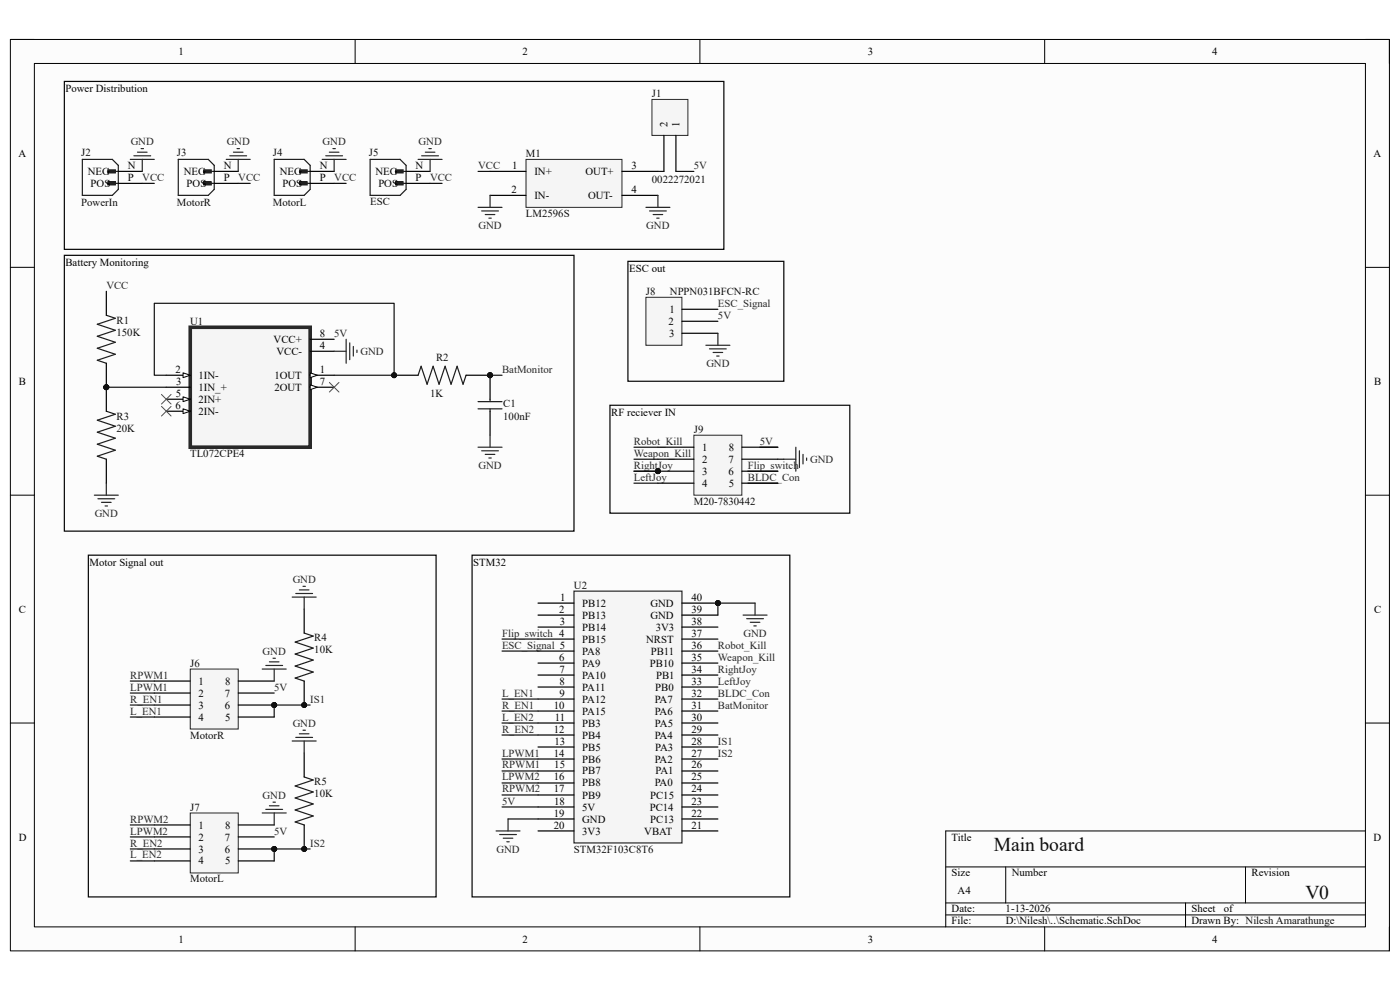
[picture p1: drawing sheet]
<svg xmlns="http://www.w3.org/2000/svg" width="297mm" height="210mm" viewBox="0 0 297 210" stroke-linecap="round" stroke-linejoin="round" font-family="sans-serif">
<path d="M2.2 8.4h292.6v193.3h-292.6z" fill-rule="evenodd" fill="#fcfcfc"/>
<path d="M2.2 8.4h292.6v193.3h-292.6z" fill="none" stroke="#000" stroke-width=".21"/>
<path d="M7.3 13.5h282.4v183.1h-282.4z" fill-rule="evenodd" fill="#fcfcfc"/>
<g fill="none" stroke="#000" stroke-width=".21">
<path d="M2.2 8.4h5.1M7.3 13.5h282.4v183.1h-282.4zM75.3 8.4v5.1M148.5 8.4v5.1M221.6 8.4v5.1M289.7 8.4h5.1v5.1M2.2 56.7h5.1M289.7 56.7h5.1M2.2 105h5.1M289.7 105.1h5.1M2.2 153.4h5.1M289.7 153.4h5.1"/>
<path d="M289.7 176.3h-89.1v20.3M75.3 196.6v5.1M148.5 196.6v5.1M200.6 183.9h89.1M200.6 191.5h89.1M200.6 194.1h89.1M213.4 183.9v7.6M221.6 196.6v5.1M251.5 191.5v5.1M264.2 183.9v7.6M294.8 196.6v5.1"/>
</g>
<path d="M22.9 38.6h1.6v.6h-1.6z" fill-rule="evenodd" fill="#1c1c1c"/>
<path d="M22.9 38.6h1.6v.6h-1.6z" fill="none" stroke="#1c1c1c" stroke-width=".25"/>
<path d="M22.9 36h1.6v.7h-1.6z" fill-rule="evenodd" fill="#1c1c1c"/>
<path d="M17.5 33.8h6.3l1.3 1.3v5.1l-1.3 1.2h-6.3zM22.9 36h1.6v.7h-1.6zM23.2 38.9h1.9M23.2 36.4h1.9" fill="none" stroke="#1c1c1c" stroke-width=".25"/>
<path d="M25.1 38.9h5.1M25.1 36.4h5.1" fill="none" stroke="#000" stroke-width=".25"/>
<path d="M27.6 33.8h5.1M28.4 33h3.6M29.2 32.3h2M29.9 31.5h.5M30.2 33.8v2.6" fill="none" stroke="#262626" stroke-width=".25"/>
<path d="M43.2 38.6h1.6v.6h-1.6z" fill-rule="evenodd" fill="#1c1c1c"/>
<path d="M43.2 38.6h1.6v.6h-1.6z" fill="none" stroke="#1c1c1c" stroke-width=".25"/>
<path d="M43.2 36h1.6v.7h-1.6z" fill-rule="evenodd" fill="#1c1c1c"/>
<path d="M37.8 33.8h6.4l1.3 1.3v5.1l-1.3 1.2h-6.4zM43.2 36h1.6v.7h-1.6zM43.5 38.9h2M43.5 36.4h2" fill="none" stroke="#1c1c1c" stroke-width=".25"/>
<path d="M45.5 38.9h5M45.5 36.4h5" fill="none" stroke="#000" stroke-width=".25"/>
<path d="M48 33.8h5.1M48.8 33h3.5M49.5 32.3h2.1M50.3 31.5h.5M50.5 33.8v2.6" fill="none" stroke="#262626" stroke-width=".25"/>
<path d="M63.6 38.6h1.6v.6h-1.6z" fill-rule="evenodd" fill="#1c1c1c"/>
<path d="M63.6 38.6h1.6v.6h-1.6z" fill="none" stroke="#1c1c1c" stroke-width=".25"/>
<path d="M63.6 36h1.6v.7h-1.6z" fill-rule="evenodd" fill="#1c1c1c"/>
<path d="M58.2 33.8h6.3l1.3 1.3v5.1l-1.3 1.2h-6.3zM63.6 36h1.6v.7h-1.6zM63.9 38.9h1.9M63.9 36.4h1.9" fill="none" stroke="#1c1c1c" stroke-width=".25"/>
<path d="M65.8 38.9h5.1M65.8 36.4h5.1" fill="none" stroke="#000" stroke-width=".25"/>
<path d="M68.3 33.8h5.1M69.1 33h3.6M69.9 32.3h2M70.6 31.5h.5M70.9 33.8v2.6" fill="none" stroke="#262626" stroke-width=".25"/>
<path d="M83.9 38.6h1.6v.6h-1.6z" fill-rule="evenodd" fill="#1c1c1c"/>
<path d="M83.9 38.6h1.6v.6h-1.6z" fill="none" stroke="#1c1c1c" stroke-width=".25"/>
<path d="M83.9 36h1.6v.7h-1.6z" fill-rule="evenodd" fill="#1c1c1c"/>
<path d="M78.5 33.8h6.4l1.3 1.3v5.1l-1.3 1.2h-6.4zM83.9 36h1.6v.7h-1.6zM84.2 38.9h2M84.2 36.4h2" fill="none" stroke="#1c1c1c" stroke-width=".25"/>
<path d="M86.2 38.9h5M86.2 36.4h5" fill="none" stroke="#000" stroke-width=".25"/>
<path d="M88.7 33.8h5.1M89.5 33.1h3.5M90.2 32.3h2.1M91 31.5h.5M91.2 33.8v2.6M20 105h5.1M20.8 105.8h3.5M21.5 106.6h2.1M22.3 107.3h.5M22.6 102.5v2.5" fill="none" stroke="#262626" stroke-width=".25"/>
<circle cx="22.6" cy="82.1" r=".51" fill="#0e0e0e"/>
<circle cx="22.6" cy="82.1" r=".51" fill="none" stroke="#0e0e0e" stroke-width=".21"/>
<path d="M22.6 66.9l1.9 .6-3.9 1.3 3.9 1.3-3.9 1.2 3.9 1.3-3.9 1.3 3.9 1.3-3.9 1.2 2 .7" fill="none" stroke="#1c1c1c" stroke-width=".25"/>
<path d="M22.6 77.1v5" fill="none" stroke="#000" stroke-width=".25"/>
<circle cx="22.6" cy="82.1" r=".51" fill="#0e0e0e"/>
<circle cx="22.6" cy="82.1" r=".51" fill="none" stroke="#0e0e0e" stroke-width=".21"/>
<path d="M22.6 61.8v5.1" fill="none" stroke="#000" stroke-width=".25"/>
<circle cx="22.6" cy="82.1" r=".51" fill="#0e0e0e"/>
<circle cx="22.6" cy="82.1" r=".51" fill="none" stroke="#0e0e0e" stroke-width=".21"/>
<path d="M22.6 87.2l1.9 .7-3.9 1.2 3.9 1.3-3.9 1.3 3.9 1.3-3.9 1.2 3.9 1.3-3.9 1.3 2 .6" fill="none" stroke="#1c1c1c" stroke-width=".25"/>
<path d="M22.6 82.1v5.1M22.6 97.4v5.1" fill="none" stroke="#000" stroke-width=".25"/>
<circle cx="22.6" cy="82.1" r=".51" fill="#0e0e0e"/>
<circle cx="22.6" cy="82.1" r=".51" fill="none" stroke="#0e0e0e" stroke-width=".21"/>
<path d="M111.6 33.8h20.3v10.2h-20.3z" fill-rule="evenodd" fill="#f5f5f5"/>
<path d="M111.6 33.8h20.3v10.2h-20.3z" fill="none" stroke="#262626" stroke-width=".21"/>
<path d="M104 36.4h7.6M131.9 36.4h7.7M104 41.4h7.6M131.9 41.4h7.7" fill="none" stroke="#000" stroke-width=".25"/>
<path d="M101.4 44h5.1M102.2 44.8h3.5M102.9 45.5h2.1M103.7 46.3h.5M104 41.4v2.6M137 44h5.1M137.8 44.8h3.6M138.6 45.5h2M139.3 46.3h.5M139.6 41.4v2.6" fill="none" stroke="#262626" stroke-width=".25"/>
<path d="M40.4 69.4h25.4v25.5h-25.4z" fill-rule="evenodd" fill="#f5f5f5"/>
<path d="M40.4 69.4h25.4v25.5h-25.4z" fill="none" stroke="#262626" stroke-width=".76"/>
<path d="M35.3 79.6h5.1" fill="none" stroke="#000" stroke-width=".25"/>
<path d="M38.8 79.1l1.6 .5-1.6 .5z" fill="#fbfbfb"/>
<path d="M38.8 79.1l1.6 .5-1.6 .5z" fill="none" stroke="#000" stroke-width=".21"/>
<path d="M35.3 82.1h5.1M35.3 84.7h5.1" fill="none" stroke="#000" stroke-width=".25"/>
<path d="M38.8 84.2l1.6 .5-1.6 .5z" fill="#fbfbfb"/>
<path d="M38.8 84.2l1.6 .5-1.6 .5z" fill="none" stroke="#000" stroke-width=".21"/>
<path d="M35.3 87.2h5.1" fill="none" stroke="#000" stroke-width=".25"/>
<path d="M38.8 86.7l1.6 .5-1.6 .5z" fill="#fbfbfb"/>
<path d="M38.8 86.7l1.6 .5-1.6 .5z" fill="none" stroke="#000" stroke-width=".21"/>
<path d="M65.8 72h5.1M65.8 74.5h5.1M65.8 79.6h5.1" fill="none" stroke="#000" stroke-width=".25"/>
<path d="M65.8 79.1l1.5 .5-1.5 .5z" fill="#fbfbfb"/>
<path d="M65.8 79.1l1.5 .5-1.5 .5z" fill="none" stroke="#000" stroke-width=".21"/>
<path d="M65.8 82.1h5.1" fill="none" stroke="#000" stroke-width=".25"/>
<path d="M65.8 81.6l1.5 .5-1.5 .6z" fill="#fbfbfb"/>
<path d="M65.8 81.6l1.5 .5-1.5 .6z" fill="none" stroke="#000" stroke-width=".21"/>
<path d="M70.9 74.5h2.5M73.4 72v5.1M74.2 72.7v3.6M75 73.5v2M75.7 74.3v.5" fill="none" stroke="#262626" stroke-width=".25"/>
<circle cx="104" cy="79.6" r=".51" fill="#0e0e0e"/>
<circle cx="104" cy="79.6" r=".51" fill="none" stroke="#0e0e0e" stroke-width=".21"/>
<circle cx="83.6" cy="79.6" r=".51" fill="#0e0e0e"/>
<circle cx="83.6" cy="79.6" r=".51" fill="none" stroke="#0e0e0e" stroke-width=".21"/>
<path d="M88.7 79.6l.6-1.9 1.3 3.8 1.3-3.8 1.2 3.8 1.3-3.8 1.3 3.8 1.3-3.8 1.2 3.8 .7-1.9" fill="none" stroke="#1c1c1c" stroke-width=".25"/>
<path d="M98.9 79.6h5.1" fill="none" stroke="#000" stroke-width=".25"/>
<circle cx="104" cy="79.6" r=".51" fill="#0e0e0e"/>
<circle cx="104" cy="79.6" r=".51" fill="none" stroke="#0e0e0e" stroke-width=".21"/>
<path d="M83.6 79.6h5.1" fill="none" stroke="#000" stroke-width=".25"/>
<circle cx="83.6" cy="79.6" r=".51" fill="#0e0e0e"/>
<circle cx="83.6" cy="79.6" r=".51" fill="none" stroke="#0e0e0e" stroke-width=".21"/>
<path d="M157.6 130.5h5.1M158.4 131.2h3.6M159.2 132h2M159.9 132.8h.5M160.2 127.9v2.6M105.2 176.3h5.1M106 177h3.6M106.8 177.8h2M107.5 178.6h.5M107.8 173.7v2.6" fill="none" stroke="#262626" stroke-width=".25"/>
<circle cx="58.2" cy="149.6" r=".51" fill="#0e0e0e"/>
<circle cx="58.2" cy="149.6" r=".51" fill="none" stroke="#0e0e0e" stroke-width=".21"/>
<path d="M40.4 141.9h10.1v12.8h-10.1z" fill-rule="evenodd" fill="#f5f5f5"/>
<path d="M40.4 141.9h10.1v12.8h-10.1z" fill="none" stroke="#262626" stroke-width=".21"/>
<path d="M32.7 152.1h7.7M32.7 144.5h7.7M32.7 147h7.7M32.7 149.6h7.7M50.5 152.1h7.7M50.5 149.6h7.7" fill="none" stroke="#000" stroke-width=".25"/>
<circle cx="58.2" cy="149.6" r=".51" fill="#0e0e0e"/>
<circle cx="58.2" cy="149.6" r=".51" fill="none" stroke="#0e0e0e" stroke-width=".21"/>
<path d="M50.5 147h7.7M50.5 144.5h7.7" fill="none" stroke="#000" stroke-width=".25"/>
<path d="M57.9 139.6h.5M55.6 141.9h5.1M56.4 141.2h3.6M57.2 140.4h2M58.2 141.9v2.6" fill="none" stroke="#262626" stroke-width=".25"/>
<circle cx="58.2" cy="180.1" r=".51" fill="#0e0e0e"/>
<circle cx="58.2" cy="180.1" r=".51" fill="none" stroke="#0e0e0e" stroke-width=".21"/>
<path d="M40.4 172.5h10.1v12.7h-10.1z" fill-rule="evenodd" fill="#f5f5f5"/>
<path d="M40.4 172.5h10.1v12.7h-10.1z" fill="none" stroke="#262626" stroke-width=".21"/>
<path d="M32.7 175h7.7M32.7 177.5h7.7M32.7 182.6h7.7M32.7 180.1h7.7M50.5 182.6h7.7M50.5 180.1h7.7" fill="none" stroke="#000" stroke-width=".25"/>
<circle cx="58.2" cy="180.1" r=".51" fill="#0e0e0e"/>
<circle cx="58.2" cy="180.1" r=".51" fill="none" stroke="#0e0e0e" stroke-width=".21"/>
<path d="M50.5 177.5h7.7M50.5 175h7.7" fill="none" stroke="#000" stroke-width=".25"/>
<path d="M55.6 172.5h5.1M56.4 171.7h3.6M57.2 170.9h2M57.9 170.2h.5M58.2 172.5v2.5" fill="none" stroke="#262626" stroke-width=".25"/>
<circle cx="64.5" cy="180.1" r=".51" fill="#0e0e0e"/>
<circle cx="64.5" cy="180.1" r=".51" fill="none" stroke="#0e0e0e" stroke-width=".21"/>
<path d="M64.5 164.8l1.9 .7-3.8 1.2 3.8 1.3-3.8 1.3 3.8 1.3-3.8 1.2 3.8 1.3-3.8 1.3 1.9 .6" fill="none" stroke="#1c1c1c" stroke-width=".25"/>
<path d="M64.5 159.7v5.1M64.5 175v5.1" fill="none" stroke="#000" stroke-width=".25"/>
<circle cx="64.5" cy="180.1" r=".51" fill="#0e0e0e"/>
<circle cx="64.5" cy="180.1" r=".51" fill="none" stroke="#0e0e0e" stroke-width=".21"/>
<circle cx="64.5" cy="149.6" r=".51" fill="#0e0e0e"/>
<circle cx="64.5" cy="149.6" r=".51" fill="none" stroke="#0e0e0e" stroke-width=".21"/>
<path d="M64.5 134.3l1.9 .6-3.8 1.3 3.8 1.3-3.8 1.3 3.8 1.2-3.8 1.3 3.8 1.3-3.8 1.2 1.9 .7" fill="none" stroke="#1c1c1c" stroke-width=".25"/>
<path d="M64.5 129.2v5.1M64.5 144.5v5.1" fill="none" stroke="#000" stroke-width=".25"/>
<circle cx="64.5" cy="149.6" r=".51" fill="#0e0e0e"/>
<circle cx="64.5" cy="149.6" r=".51" fill="none" stroke="#0e0e0e" stroke-width=".21"/>
<path d="M62 126.7h5.1M62.7 125.9h3.6M63.5 125.1h2M64.3 124.4h.5M64.5 126.7v2.5M62 157.2h5.1M62.7 156.4h3.6M63.5 155.7h2M64.3 154.9h.5M64.5 157.2v2.5" fill="none" stroke="#262626" stroke-width=".25"/>
<circle cx="104" cy="79.6" r=".51" fill="#0e0e0e"/>
<circle cx="104" cy="79.6" r=".51" fill="none" stroke="#0e0e0e" stroke-width=".21"/>
<path d="M101.4 86.7h5.1M101.4 85.2h5.1M104 84.7v.5M104 86.7v.5" fill="none" stroke="#1c1c1c" stroke-width=".25"/>
<path d="M104 79.6v5.1M104 87.2v5.1" fill="none" stroke="#000" stroke-width=".25"/>
<circle cx="104" cy="79.6" r=".51" fill="#0e0e0e"/>
<circle cx="104" cy="79.6" r=".51" fill="none" stroke="#0e0e0e" stroke-width=".21"/>
<path d="M101.4 94.9h5.1M102.2 95.6h3.5M102.9 96.4h2.1M103.7 97.2h.5M104 92.3v2.6" fill="none" stroke="#262626" stroke-width=".25"/>
<path d="M13.7 17.3h139.9v35.6h-139.9zM13.7 54.2h108.1v58.5h-108.1zM18.7 117.8h73.8v72.5h-73.8zM100.2 117.8h67.4v72.5h-67.4z" fill="none" stroke="#000" stroke-width=".25"/>
<circle cx="152.3" cy="127.9" r=".51" fill="#0e0e0e"/>
<circle cx="152.3" cy="127.9" r=".51" fill="none" stroke="#0e0e0e" stroke-width=".21"/>
<path d="M121.8 125.4h22.9v53.4h-22.9z" fill-rule="evenodd" fill="#f5f5f5"/>
<path d="M121.8 125.4h22.9v53.4h-22.9z" fill="none" stroke="#262626" stroke-width=".25"/>
<g fill="none" stroke="#000" stroke-width=".25">
<path d="M114.1 127.9h7.7M114.1 130.5h7.7M114.1 133h7.7M114.1 135.6h7.7M114.1 138.1h7.7M144.7 127.9h7.6M144.7 130.5h7.6M144.7 133h7.6M144.7 135.6h7.6M144.7 138.1h7.6M114.1 140.7h7.7M114.1 143.2h7.7"/>
<path d="M114.1 145.7h7.7M114.1 148.3h7.7M114.1 150.8h7.7M114.1 153.4h7.7M114.1 155.9h7.7M114.1 158.5h7.7M144.7 140.7h7.6M144.7 143.2h7.6M144.7 145.7h7.6M144.7 148.3h7.6M144.7 150.8h7.6M144.7 153.4h7.6"/>
<path d="M144.7 155.9h7.6M144.7 158.5h7.6M114.1 161h7.7M114.1 163.6h7.7M114.1 166.1h7.7M114.1 168.6h7.7M114.1 171.2h7.7M114.1 173.7h7.7M114.1 176.3h7.7M144.7 161h7.6M144.7 163.6h7.6M144.7 166.1h7.6"/>
<path d="M144.7 168.6h7.6M144.7 171.2h7.6M144.7 173.7h7.6M144.7 176.3h7.6"/>
</g>
<circle cx="152.3" cy="127.9" r=".51" fill="#0e0e0e"/>
<circle cx="152.3" cy="127.9" r=".51" fill="none" stroke="#0e0e0e" stroke-width=".21"/>
<path d="M138.3 21.1h7.6v7.6h-7.6z" fill-rule="evenodd" fill="#f5f5f5"/>
<path d="M138.3 21.1h7.6v7.6h-7.6z" fill="none" stroke="#262626" stroke-width=".21"/>
<path d="M140.9 28.7v7.7M143.4 28.7v7.7" fill="none" stroke="#000" stroke-width=".25"/>
<path d="M34.3 83.7l2 2M34.3 86.2l2 2.1M36.3 83.7l-2 2M36.3 86.2l-2 2.1M69.9 81.1l2 2.1M71.9 81.1l-2 2.1" fill="none" stroke="#4c4c4c" stroke-width=".21"/>
<path d="M137 63.1h7.7v10.1h-7.7z" fill-rule="evenodd" fill="#f5f5f5"/>
<path d="M137 63.1h7.7v10.1h-7.7z" fill="none" stroke="#262626" stroke-width=".21"/>
<path d="M133.2 55.4h33.1v25.5h-33.1zM144.7 65.6h7.6M144.7 68.2h7.6M144.7 70.7h7.6M129.4 86h50.9v22.9h-50.9z" fill="none" stroke="#000" stroke-width=".25"/>
<path d="M149.8 73.2h5M150.5 74h3.6M151.3 74.8h2M152 75.5h.6M152.3 70.7v2.5" fill="none" stroke="#262626" stroke-width=".25"/>
<circle cx="139.6" cy="100" r=".51" fill="#0e0e0e"/>
<circle cx="139.6" cy="100" r=".51" fill="none" stroke="#0e0e0e" stroke-width=".21"/>
<path d="M147.2 92.3h10.2v12.7h-10.2z" fill-rule="evenodd" fill="#f5f5f5"/>
<path d="M147.2 92.3h10.2v12.7h-10.2z" fill="none" stroke="#262626" stroke-width=".21"/>
<path d="M139.6 94.9h7.6M139.6 97.4h7.6M139.6 100h7.6M139.6 102.5h7.6" fill="none" stroke="#000" stroke-width=".25"/>
<circle cx="139.6" cy="100" r=".51" fill="#0e0e0e"/>
<circle cx="139.6" cy="100" r=".51" fill="none" stroke="#0e0e0e" stroke-width=".21"/>
<path d="M157.4 100h7.6M157.4 97.4h7.6M157.4 94.9h7.6M157.4 102.5h7.6" fill="none" stroke="#000" stroke-width=".25"/>
<path d="M166.3 97.4h2.5M168.8 94.9v5.1M169.6 95.6v3.6M170.4 96.4v2M171.1 97.2v.5" fill="none" stroke="#262626" stroke-width=".25"/>
<path d="M30.2 38.9h2.5M50.5 38.9h2.6M70.9 38.9h2.5M91.2 38.9h2.6M101.4 36.4h2.6M35.3 79.6h-2.6v-15.3h50.9v15.3h-12.7" fill="none" stroke="#0e0e0e" stroke-width=".25"/>
<circle cx="83.6" cy="79.6" r=".51" fill="#0e0e0e"/>
<circle cx="83.6" cy="79.6" r=".51" fill="none" stroke="#0e0e0e" stroke-width=".21"/>
<path d="M22.6 82.1h12.7" fill="none" stroke="#0e0e0e" stroke-width=".25"/>
<circle cx="22.6" cy="82.1" r=".51" fill="#0e0e0e"/>
<circle cx="22.6" cy="82.1" r=".51" fill="none" stroke="#0e0e0e" stroke-width=".21"/>
<path d="M152.3 127.9v2.6M106.5 171.2h7.6M107.8 173.7h6.3" fill="none" stroke="#0e0e0e" stroke-width=".25"/>
<circle cx="152.3" cy="127.9" r=".51" fill="#0e0e0e"/>
<circle cx="152.3" cy="127.9" r=".51" fill="none" stroke="#0e0e0e" stroke-width=".21"/>
<path d="M152.3 127.9h7.9" fill="none" stroke="#0e0e0e" stroke-width=".25"/>
<circle cx="152.3" cy="127.9" r=".51" fill="#0e0e0e"/>
<circle cx="152.3" cy="127.9" r=".51" fill="none" stroke="#0e0e0e" stroke-width=".21"/>
<g fill="none" stroke="#0e0e0e" stroke-width=".25">
<path d="M27.6 144.5h5.1M27.6 147h5.1M27.6 149.6h5.1M27.6 152.1h5.1M58.2 149.6v2.5M106.5 155.9h7.6M106.5 153.4h7.6M106.5 150.8h7.6M106.5 148.3h7.6M27.6 175h5.1M27.6 177.5h5.1M106.5 168.6h7.6"/>
<path d="M106.5 166.1h7.6M106.5 163.6h7.6M106.5 161h7.6M27.6 180.1h5.1M27.6 182.6h5.1"/>
</g>
<circle cx="58.2" cy="149.6" r=".51" fill="#0e0e0e"/>
<circle cx="58.2" cy="149.6" r=".51" fill="none" stroke="#0e0e0e" stroke-width=".21"/>
<path d="M58.2 149.6h7.6" fill="none" stroke="#0e0e0e" stroke-width=".25"/>
<circle cx="58.2" cy="149.6" r=".51" fill="#0e0e0e"/>
<circle cx="58.2" cy="149.6" r=".51" fill="none" stroke="#0e0e0e" stroke-width=".21"/>
<circle cx="64.5" cy="149.6" r=".51" fill="#0e0e0e"/>
<circle cx="64.5" cy="149.6" r=".51" fill="none" stroke="#0e0e0e" stroke-width=".21"/>
<path d="M58.2 180.1v2.5" fill="none" stroke="#0e0e0e" stroke-width=".25"/>
<circle cx="58.2" cy="180.1" r=".51" fill="#0e0e0e"/>
<circle cx="58.2" cy="180.1" r=".51" fill="none" stroke="#0e0e0e" stroke-width=".21"/>
<path d="M58.2 180.1h7.6" fill="none" stroke="#0e0e0e" stroke-width=".25"/>
<circle cx="58.2" cy="180.1" r=".51" fill="#0e0e0e"/>
<circle cx="58.2" cy="180.1" r=".51" fill="none" stroke="#0e0e0e" stroke-width=".21"/>
<circle cx="64.5" cy="180.1" r=".51" fill="#0e0e0e"/>
<circle cx="64.5" cy="180.1" r=".51" fill="none" stroke="#0e0e0e" stroke-width=".21"/>
<path d="M104 79.6h2.5" fill="none" stroke="#0e0e0e" stroke-width=".25"/>
<circle cx="104" cy="79.6" r=".51" fill="#0e0e0e"/>
<circle cx="104" cy="79.6" r=".51" fill="none" stroke="#0e0e0e" stroke-width=".21"/>
<path d="M139.6 36.4h1.3M143.4 36.4h3.8M134.5 100h5.1M106.5 138.1h7.6" fill="none" stroke="#0e0e0e" stroke-width=".25"/>
<circle cx="139.6" cy="100" r=".51" fill="#0e0e0e"/>
<circle cx="139.6" cy="100" r=".51" fill="none" stroke="#0e0e0e" stroke-width=".21"/>
<path d="M134.5 100h5.1M158.7 100h6.3M161.2 94.9h3.8M165 97.4h1.3M134.5 102.5h5.1M158.7 102.5h6.3M106.5 135.6h7.6" fill="none" stroke="#0e0e0e" stroke-width=".25"/>
<circle cx="139.6" cy="100" r=".51" fill="#0e0e0e"/>
<circle cx="139.6" cy="100" r=".51" fill="none" stroke="#0e0e0e" stroke-width=".21"/>
<path d="M134.5 97.4h5.1M134.5 94.9h5.1" fill="none" stroke="#0e0e0e" stroke-width=".25"/>
<g font-size="4.1" fill="#0e0e0e">
<text x="210.8" y="180.5">Main board</text>
<text x="276.9" y="190.6">V0</text>
</g>
<g font-size="2.3">
<text x="37.9" y="11.7">1</text>
<text x="110.9" y="11.7">2</text>
<text x="184.1" y="11.7">3</text>
<text x="257.1" y="11.7">4</text>
<text x="13.9" y="19.6">Power Distribution</text>
<text x="141.6" y="26.9" transform="rotate(-90 141.6 26.9)">2</text>
<text x="144.2" y="26.9" transform="rotate(-90 144.2 26.9)">1</text>
<text x="3.9" y="33.3">A</text>
<text x="27.1" y="35.9">N</text>
<text x="47.5" y="35.9">N</text>
<text x="67.8" y="35.9">N</text>
<text x="88.2" y="35.9">N</text>
<text x="108.7" y="35.9">1</text>
<text x="134" y="35.9">3</text>
<text x="291.4" y="33.3">A</text>
<text x="18.6" y="37.1">NEG</text>
<text x="19.2" y="39.7">POS</text>
<text x="27.1" y="38.4">P</text>
<text x="39" y="37.1">NEG</text>
<text x="39.6" y="39.7">POS</text>
<text x="47.5" y="38.4">P</text>
<text x="59.4" y="37.1">NEG</text>
<text x="59.9" y="39.7">POS</text>
<text x="67.8" y="38.4">P</text>
<text x="79.7" y="37.1">NEG</text>
<text x="80.3" y="39.7">POS</text>
<text x="88.2" y="38.4">P</text>
<text x="108.5" y="40.9">2</text>
<text x="113.4" y="37.1">IN+</text>
<text x="124.2" y="37.1">OUT+</text>
<text x="134" y="40.9">4</text>
<text x="113.4" y="42.2">IN-</text>
<text x="124.8" y="42.2">OUT-</text>
<text x="13.9" y="56.4">Battery Monitoring</text>
<text x="133.5" y="57.7">ESC out</text>
<text x="67.8" y="71.5">8</text>
<text x="141.8" y="68.9">2</text>
<text x="141.9" y="71.5">3</text>
<text x="142" y="66.4">1</text>
<text x="58" y="72.7">VCC+</text>
<text x="58.6" y="75.3">VCC-</text>
<text x="67.8" y="74">4</text>
<text x="4" y="81.6">B</text>
<text x="37.3" y="79.1">2</text>
<text x="37.4" y="81.6">3</text>
<text x="42.1" y="80.3">1IN-</text>
<text x="42.1" y="82.9">1IN_+</text>
<text x="58.2" y="80.3">1OUT</text>
<text x="58.2" y="82.9">2OUT</text>
<text x="67.8" y="79.1">1</text>
<text x="67.8" y="81.6">7</text>
<text x="291.5" y="81.6">B</text>
<text x="37.3" y="86.7">6</text>
<text x="37.3" y="84.2">5</text>
<text x="42.1" y="85.4">2IN+</text>
<text x="42.1" y="88">2IN-</text>
<text x="129.7" y="88.3">RF reciever IN</text>
<text x="149" y="95.6">1</text>
<text x="154.6" y="95.6">8</text>
<text x="149" y="98.2">2</text>
<text x="149" y="100.7">3</text>
<text x="154.6" y="100.7">6</text>
<text x="154.6" y="98.2">7</text>
<text x="149" y="103.3">4</text>
<text x="154.6" y="103.3">5</text>
<text x="19" y="120.1">Motor Signal out</text>
<text x="100.4" y="120.1">STM32</text>
<text x="4" y="130">C</text>
<text x="118.7" y="130">2</text>
<text x="118.9" y="127.4">1</text>
<text x="123.5" y="128.7">PB12</text>
<text x="123.5" y="131.2">PB13</text>
<text x="138" y="131.2">GND</text>
<text x="138" y="128.7">GND</text>
<text x="146.7" y="130">39</text>
<text x="146.7" y="127.4">40</text>
<text x="291.5" y="130">C</text>
<text x="118.8" y="132.5">3</text>
<text x="123.5" y="133.8">PB14</text>
<text x="123.5" y="136.3">PB15</text>
<text x="137.1" y="136.3">NRST</text>
<text x="139.1" y="133.8">3V3</text>
<text x="146.7" y="137.6">36</text>
<text x="146.7" y="135">37</text>
<text x="146.7" y="132.5">38</text>
<text x="118.7" y="140.1">6</text>
<text x="118.7" y="142.7">7</text>
<text x="123.5" y="138.9">PA8</text>
<text x="123.5" y="141.4">PA9</text>
<text x="123.5" y="144">PA10</text>
<text x="137.9" y="141.4">PB10</text>
<text x="138" y="138.9">PB11</text>
<text x="139.2" y="144">PB1</text>
<text x="146.7" y="142.7">34</text>
<text x="146.7" y="140.1">35</text>
<text x="42.1" y="145.2">1</text>
<text x="42.1" y="147.8">2</text>
<text x="47.7" y="147.8">7</text>
<text x="47.8" y="145.2">8</text>
<text x="118.7" y="145.2">8</text>
<text x="118.7" y="147.8">9</text>
<text x="123.5" y="146.5">PA11</text>
<text x="123.5" y="149.1">PA12</text>
<text x="138.9" y="149.1">PA7</text>
<text x="139" y="146.5">PB0</text>
<text x="146.7" y="147.8">32</text>
<text x="146.7" y="145.2">33</text>
<text x="42.1" y="152.9">4</text>
<text x="42.1" y="150.3">3</text>
<text x="47.7" y="150.3">6</text>
<text x="47.8" y="152.9">5</text>
<text x="117.5" y="150.3">10</text>
<text x="117.5" y="155.4">12</text>
<text x="117.7" y="152.9">11</text>
<text x="123.5" y="151.6">PA15</text>
<text x="123.5" y="154.1">PB3</text>
<text x="138.9" y="151.6">PA6</text>
<text x="138.9" y="154.1">PA5</text>
<text x="146.7" y="155.4">29</text>
<text x="146.7" y="152.9">30</text>
<text x="146.7" y="150.3">31</text>
<text x="117.5" y="160.5">14</text>
<text x="117.6" y="157.9">13</text>
<text x="123.5" y="156.7">PB4</text>
<text x="123.5" y="159.2">PB5</text>
<text x="123.5" y="161.8">PB6</text>
<text x="138.9" y="161.8">PA2</text>
<text x="138.9" y="156.7">PA4</text>
<text x="139" y="159.2">PA3</text>
<text x="146.7" y="160.5">27</text>
<text x="146.7" y="157.9">28</text>
<text x="117.5" y="165.6">16</text>
<text x="117.6" y="163">15</text>
<text x="123.5" y="164.3">PB7</text>
<text x="123.5" y="166.8">PB8</text>
<text x="138.9" y="166.8">PA0</text>
<text x="139.1" y="164.3">PA1</text>
<text x="146.7" y="165.6">25</text>
<text x="146.7" y="163">26</text>
<text x="117.5" y="168.1">17</text>
<text x="117.5" y="173.2">19</text>
<text x="117.6" y="170.7">18</text>
<text x="123.5" y="169.4">PB9</text>
<text x="123.5" y="172">5V</text>
<text x="137.8" y="172">PC14</text>
<text x="137.9" y="169.4">PC15</text>
<text x="146.7" y="173.2">22</text>
<text x="146.7" y="170.7">23</text>
<text x="146.7" y="168.1">24</text>
<text x="4" y="178.3">D</text>
<text x="42.1" y="175.8">1</text>
<text x="42.1" y="178.3">2</text>
<text x="47.7" y="178.3">7</text>
<text x="47.8" y="175.8">8</text>
<text x="117.5" y="175.8">20</text>
<text x="123.5" y="174.5">GND</text>
<text x="123.5" y="177">3V3</text>
<text x="136.7" y="177">VBAT</text>
<text x="138" y="174.5">PC13</text>
<text x="146.7" y="175.8">21</text>
<text x="201.9" y="178.3">Title</text>
<text x="291.4" y="178.3">D</text>
<text x="42.1" y="183.4">4</text>
<text x="42.1" y="180.8">3</text>
<text x="47.7" y="180.8">6</text>
<text x="47.8" y="183.4">5</text>
<text x="201.9" y="185.9">Size</text>
<text x="214.6" y="185.9">Number</text>
<text x="265.5" y="185.9">Revision</text>
<text x="203.2" y="189.7">A4</text>
<text x="201.9" y="193.5">Date:</text>
<text x="201.9" y="196.1">File:</text>
<text x="213.3" y="193.5">1-13-2026</text>
<text x="213.4" y="196.1">D:\Nilesh\..\Schematic.SchDoc</text>
<text x="252.8" y="193.5">Sheet</text>
<text x="252.8" y="196.1">Drawn By: Nilesh Amarathunge</text>
<text x="259.6" y="193.5">of</text>
<text x="37.9" y="199.9">1</text>
<text x="110.9" y="199.9">2</text>
<text x="184.1" y="199.9">3</text>
<text x="257.1" y="199.9">4</text>
</g>
<g font-size="2.3" fill="#0e0e0e">
<text x="138.3" y="20.6">J1</text>
<text x="17.2" y="33">J2</text>
<text x="37.5" y="33">J3</text>
<text x="57.9" y="33">J4</text>
<text x="78.3" y="33">J5</text>
<text x="111.6" y="33.3">M1</text>
<text x="138.3" y="38.9">0022272021</text>
<text x="17.2" y="43.7">PowerIn</text>
<text x="37.5" y="43.7">MotorR</text>
<text x="57.9" y="43.7">MotorL</text>
<text x="78.5" y="43.5">ESC</text>
<text x="111.6" y="46">LM2596S</text>
<text x="137" y="62.6">J8</text>
<text x="142.1" y="62.6">NPPN031BFCN-RC</text>
<text x="24.7" y="68.7">R1</text>
<text x="24.7" y="71.2">150K</text>
<text x="40.3" y="68.9">U1</text>
<text x="92.5" y="76.5">R2</text>
<text x="24.7" y="89">R3</text>
<text x="91.2" y="84.2">1K</text>
<text x="106.8" y="86.4">C1</text>
<text x="106.8" y="89">100nF</text>
<text x="24.7" y="91.6">20K</text>
<text x="147.2" y="91.8">J9</text>
<text x="40.3" y="96.9">TL072CPE4</text>
<text x="147.2" y="107.1">M20-7830442</text>
<text x="121.8" y="124.9">U2</text>
<text x="66.7" y="136.1">R4</text>
<text x="40.3" y="141.4">J6</text>
<text x="66.7" y="138.6">10K</text>
<text x="40.3" y="156.7">MotorR</text>
<text x="66.7" y="166.6">R5</text>
<text x="40.3" y="172">J7</text>
<text x="66.7" y="169.1">10K</text>
<text x="121.8" y="180.8">STM32F103C8T6</text>
<text x="40.3" y="187.2">MotorL</text>
</g>
<g font-size="2.3" fill="#262626">
<text x="27.7" y="30.7">GND</text>
<text x="48.1" y="30.7">GND</text>
<text x="68.5" y="30.7">GND</text>
<text x="88.8" y="30.7">GND</text>
<text x="101.4" y="35.9">VCC</text>
<text x="147.2" y="35.9">5V</text>
<text x="30.2" y="38.4">VCC</text>
<text x="50.5" y="38.4">VCC</text>
<text x="70.9" y="38.4">VCC</text>
<text x="91.2" y="38.4">VCC</text>
<text x="101.5" y="48.6">GND</text>
<text x="137.1" y="48.6">GND</text>
<text x="22.6" y="61.3">VCC</text>
<text x="152.3" y="65.1">ESC_Signal</text>
<text x="70.9" y="71.5">5V</text>
<text x="152.3" y="67.6">5V</text>
<text x="76.5" y="75.3">GND</text>
<text x="149.9" y="77.8">GND</text>
<text x="106.5" y="79.1">BatMonitor</text>
<text x="134.5" y="94.4">Robot_Kill</text>
<text x="161.2" y="94.4">5V</text>
<text x="101.5" y="99.4">GND</text>
<text x="134.5" y="99.4">RightJoy</text>
<text x="134.5" y="96.9">Weapon_Kill</text>
<text x="134.5" y="102">LeftJoy</text>
<text x="158.7" y="99.4">Flip_switch</text>
<text x="158.7" y="102">BLDC_Con</text>
<text x="171.9" y="98.2">GND</text>
<text x="20.1" y="109.6">GND</text>
<text x="62.1" y="123.6">GND</text>
<text x="106.5" y="137.6">ESC_Signal 5</text>
<text x="106.5" y="135">Flip_switch 4</text>
<text x="152.3" y="137.6">Robot_Kill</text>
<text x="157.7" y="135">GND</text>
<text x="27.6" y="144">RPWM1</text>
<text x="55.7" y="138.9">GND</text>
<text x="152.3" y="142.7">RightJoy</text>
<text x="152.3" y="140.1">Weapon_Kill</text>
<text x="27.6" y="146.5">LPWM1</text>
<text x="27.6" y="149.1">R_EN1</text>
<text x="58.2" y="146.5">5V</text>
<text x="65.8" y="149.1">IS1</text>
<text x="106.5" y="147.8">L_EN1</text>
<text x="152.3" y="147.8">BLDC_Con</text>
<text x="152.3" y="145.2">LeftJoy</text>
<text x="27.6" y="151.6">L_EN1</text>
<text x="62.1" y="154.1">GND</text>
<text x="106.5" y="150.3">R_EN1</text>
<text x="106.5" y="155.4">R_EN2</text>
<text x="106.5" y="152.9">L_EN2</text>
<text x="152.3" y="150.3">BatMonitor</text>
<text x="106.5" y="160.5">LPWM1</text>
<text x="152.3" y="160.5">IS2</text>
<text x="152.3" y="157.9">IS1</text>
<text x="106.5" y="163">RPWM1</text>
<text x="106.5" y="165.6">LPWM2</text>
<text x="55.7" y="169.4">GND</text>
<text x="106.5" y="170.7">5V</text>
<text x="106.5" y="168.1">RPWM2</text>
<text x="27.6" y="174.5">RPWM2</text>
<text x="27.6" y="177">LPWM2</text>
<text x="27.6" y="179.6">R_EN2</text>
<text x="58.2" y="177">5V</text>
<text x="65.8" y="179.6">IS2</text>
<text x="27.6" y="182.1">L_EN2</text>
<text x="105.3" y="180.8">GND</text>
</g>
</svg>
